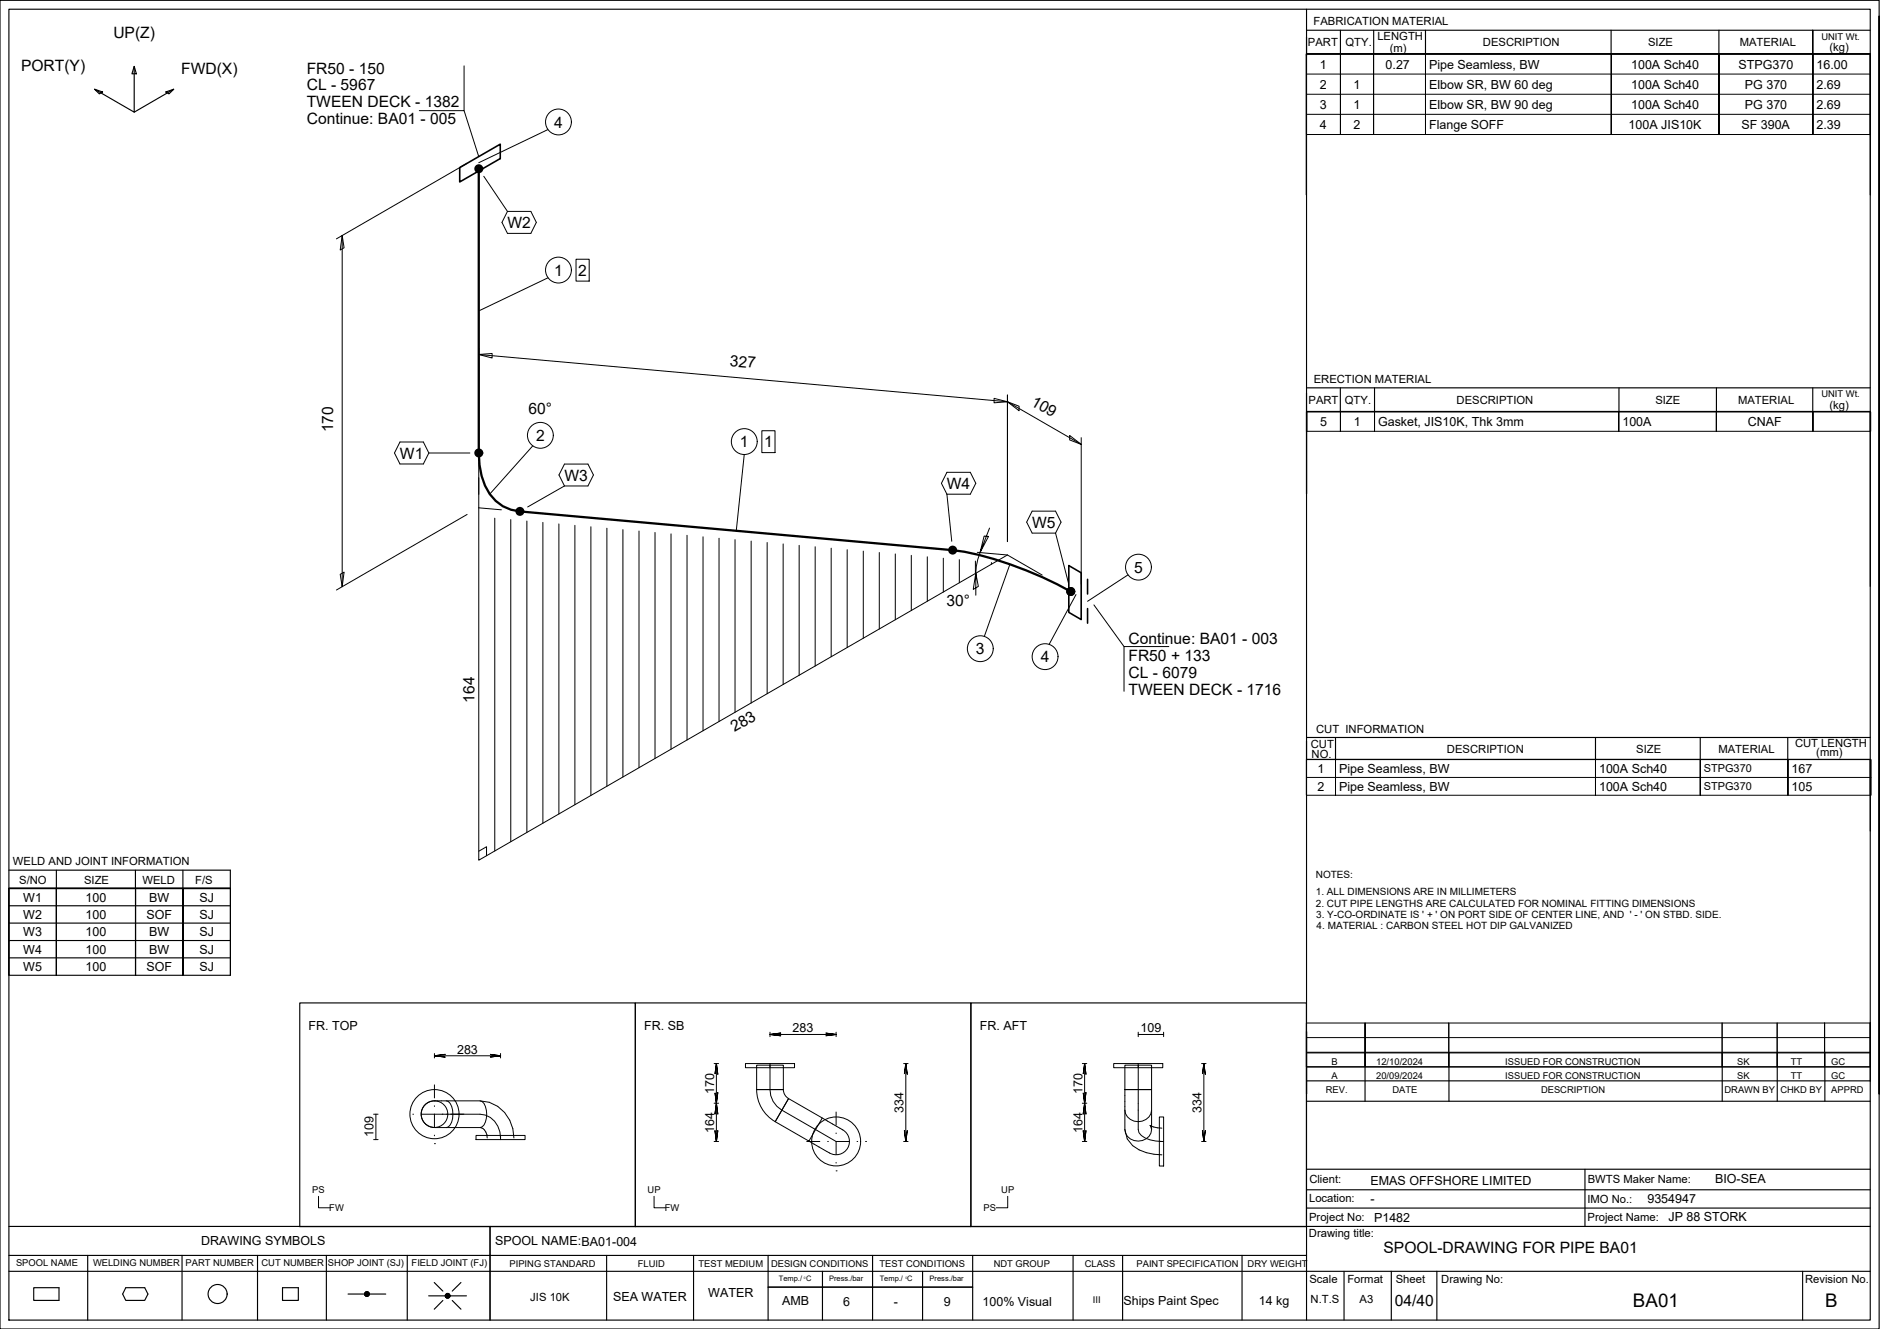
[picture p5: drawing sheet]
<svg xmlns="http://www.w3.org/2000/svg" width="420mm" height="297mm" viewBox="0 0 420 297" stroke-linecap="round" stroke-linejoin="round" font-family="sans-serif">
<g fill="none" stroke="#000" stroke-width=".22">
<path d="M103.7 14.7v10h-10M292 12.1h126v18h-126zM292 16.6h126M292 12.1v18M299.6 12.1v18v-18M307 12.1v18v-18M318.6 12.1v18v-18M360.1 12.1v18v-18M384.2 12.1v18v-18M405.2 12.1v18v-18M418 12.1v18M103.7 24.7l3.3 10.3"/>
<path d="M104.4 36.5l-29.2 16.9M108.1 39.4l5.3 7.9M122.4 29l-15.4 7.4M292 25.6h126M292 21.1h126M76.5 52.6l.4 2.8-.9 .5zM76.5 52.6v78.5M113.4 47.3h5.2l1.3 2.4-1.3 2.5h-5.2l-1.2-2.5zM128.7 57.9h3v4.9h-3zM107 79.2l3-.2v1zM107 77.8v35.7M107 79.2l118.1 10.6"/>
<path d="M122.5 62.1l-15.5 7.4M89.4 98.8h5.2l1.2 2.4-1.2 2.5h-5.2l-1.2-2.5zM119.1 99.7l-9.6 10.7M170.3 96.3h2.9v4.9h-2.9zM222.2 89l2.9 .8-2.9 .2zM225.1 89.8l2.7 1v1zM225.1 89.8l16.5 9.5M225.1 88.3v32.8M239.1 97.3l2.5 2-2.5-1zM241.6 97.8v32.8M292 92.1h126.1v4.3h-126.1zM292.1 92.1v4.3"/>
<path d="M299.6 92.1v4.3v-4.3M307.2 92.1v4.3v-4.3M361.8 92.1v4.3v-4.3M383.6 92.1v4.3v-4.3M405.2 92.1v4.3v-4.3M418 92.1v4.3M95.8 101.2h9.2M104.4 115l-29.2 16.9M107 113.5v78.8l118.1-68.3M107 113.5l5.1 .4M110.6 115.8v74.4M114.2 116.1v72"/>
<path d="M117.8 116.4v69.7M121.3 116.8v67.2M124.9 117.1v64.8M126.2 103.7h5.2l1.2 2.5-1.2 2.4h-5.2l-1.3-2.4zM126.2 108.6l-8.3 4.7M128.5 117.4v62.5M132.1 117.7v60.1M135.6 118.1v57.6M139.2 118.4v55.3M142.8 118.7v52.9M146.4 119v50.5M150 119.3v48.2"/>
<path d="M153.5 119.6v45.8M157.1 120v43.3M166.3 101.6l-1.8 17M211.6 105.6h5.3l1.2 2.4-1.2 2.5h-5.3l-1.2-2.5zM211.6 110.5l1.1 10.5M221.1 118l-2.1 5.5 1.9-3.6-1-.1-.9 3.7a10.6 10.6 0 0 0-.3 7.6l-1.2 .6 .6-3.6v4.9M230.7 114.2h5.2l1.2 2.5-1.2 2.5h-5.2l-1.3-2.5zM235.9 119.2l2.9 11.1M76 128.4l.9-.5-.4 3.2zM160.7 120.3v41M164.3 120.6v38.6M167.9 120.9v36.2"/>
<path d="M171.4 121.2v33.9M175 121.6v31.4M178.6 121.9v29M182.2 122.2v26.7M185.8 122.5v24.3M189.3 122.9v21.8M192.9 123.2v19.4M196.5 123.5v17.1M200.1 123.8v14.7M203.7 124.1v12.3M207.2 124.4v10M210.8 124.8v7.5"/>
<path d="M214.4 125.1v5.1M218 125.4v2.8M218.4 123.5l6.7 .5M221.6 125.7v.4M225.1 124l7.8 4.5M225.7 126.1l-5.7 16.1M240.5 132.9l-6 11.1M244.5 135.2l6.7 9.3M252.1 128.5l-9 5.9M261.2 144.5h-10v10M292 169.8h126.2v7.9h-126.2zM292 169.8v7.9"/>
<path d="M292 173.8h126.2M298.5 169.8v7.9v-7.9M356.6 169.8v7.9v-7.9M380 169.8v7.9v-7.9M399.6 169.8v7.9v-7.9M418 169.8v7.9M107 190.3l1.7-1v2M97.1 236h14.8l-2.4-.3 2.4 .3-2.4 .3 2.4-.3M97.1 236l2.4 .3-2.4-.3 2.4-.3zM97.1 235.5v1M111.9 235.5v1M159.6 237.7h1"/>
<path d="M160.1 237.7l-.3 2.4 .3-2.4 .3 2.4zM160.1 237.7v8.9l.3-2.4-.3 2.4-.3-2.4 .3 2.4M166.6 237.7h11v.9h-11zM169.1 238.1h6v5.4h-6zM172.1 237.7v5.8a5.3 5.3 0 0 0 2.6 4.6l12.2 7M172.1 231.2l2.4-.3-2.4 .3 2.4 .3-2.4-.3h14.8M172.1 230.7v1M184.5 230.9l2.4 .3-2.4 .3 2.4-.3zM186.9 230.7v1M202 237.7h.9M202.4 237.7l-.3 2.4 .3-2.4 .4 2.4zM202.4 237.7v17.4"/>
<path d="M241.9 237.7h1M242.4 237.7v8.9l.3-2.4-.3 2.4-.3-2.4 .3 2.4M242.4 237.7l-.3 2.4 .3-2.4 .3 2.4zM248.9 237.7h11v.9h-11zM251.4 238.1h6v5.4h-6zM254.4 237.7v14.8a3 3 0 0 0 2.6 2.3l2.7 .3M254.4 230.7v1M254.4 231.2h5.7M260.1 230.7v1M268.5 237.7h1M269 237.7l-.3 2.4 .3-2.4 .4 2.4zM269 237.7v17.4"/>
<path d="M292 228.6h126v9.8h-126zM292 228.6v9.8M292 235.2h126M292 231.9h126M305.1 228.6v9.8v-9.8M323.8 228.6v9.8M384.9 228.6v9.8M397.2 228.6v9.8M407.8 228.6v9.8v-9.8M418 228.6v9.8M83.5 249h1M83.5 254.7h1"/>
<path d="M84 249v5.7M92.3 249h.1M94.2 249h13.1a5 5 0 0 1 4.6 5.3M97.1 255.6h.1M97.1 249v3a2.97 2.97 0 0 1-3-3 2.97 2.97 0 0 1 3-3h2.6a2.11 2.11 0 0 1 1.5 2.1 4.3 4.3 0 0 1-1 3.8l-.5 .1h-2.6M97.1 242.5v2.9M97.1 247.1v.2M97.1 253.7v.2M99.7 246h7.6a2.05 2.05 0 0 1 1.4 2.1 4.3 4.3 0 0 1-1 3.8l-.4 .1h-7.6M106.4 253.8h10.9v.9h-10.9zM107.3 252a2.07 2.07 0 0 1 1.6 2.3M107.3 246a8 8 0 0 1 7.6 8.3"/>
<path d="M111.9 253.8v.9M159.6 255.1h1M159.6 246.6h1M160.1 246.6l-.3 2.4 .3-2.4 .3 2.4zM160.1 246.6v8.5l.3-2.4-.3 2.4-.3-2.4 .3 2.4M169.1 243.5a8.3 8.3 0 0 0 4.1 7.2l3-5.2M169.1 243.5h6a2.32 2.32 0 0 0 1.1 2M176.2 245.5l7.6 4.4-3 5.1-7.6-4.3zM180.3 255.1h2.9M180.8 255l4.6 2.7M183.8 249.9l3.9 2.3a3 3 0 0 1 1.9 4.1 3 3 0 0 1-4.2 1.4M185 255.1h.1"/>
<path d="M186.9 255.1h2.9M186.9 248.5v3M186.9 253.2v.2M186.9 255.1v2.9M186.9 259.8v.2M191.5 255.1h.2M193.4 255.1h.1M202 255.1h.9M202.1 252.7l.3 2.4 .4-2.4-.4 2.4zM241.9 255.1h1M241.9 246.6h1M242.4 246.6l-.3 2.4 .3-2.4 .3 2.4z"/>
<path d="M242.4 246.6v8.5l.3-2.4-.3 2.4-.3-2.4 .3 2.4M251.4 252.5a3 3 0 0 0 3 2.5 3 3 0 0 0 3-2.5M251.4 248.1a3 3 0 0 0 3 2.6 3 3 0 0 0 3-2.6M251.4 252.5a5.8 5.8 0 0 0 4.8 5.1l1.7 .4 1.8 .1M257.4 248.1v-4.6h-6v9M257.4 248.1v4.4M259.1 249.6h1v11h-1zM259.1 255.1h1M259.7 252.1a5 5 0 0 1-2.7-.6l.4 1M268.5 255.1h1M268.7 252.7l.3 2.4 .4-2.4-.4 2.4zM71.2 267.4v2.5h2.6"/>
<path d="M146.2 267.4v2.5h2.6M186.9 261.7h.1M225.2 267.4v2.5h-2.5"/>
<circle cx="124.8" cy="27.3" r="2.89"/>
<circle cx="124.8" cy="60.4" r="2.89"/>
<circle cx="120.8" cy="97.3" r="2.89"/>
<circle cx="166.3" cy="98.7" r="2.89"/>
<circle cx="254.4" cy="126.8" r="2.89"/>
<circle cx="219.1" cy="145" r="2.89"/>
<circle cx="233.6" cy="146.8" r="2.89"/>
<circle cx="97.1" cy="249" r="5.5"/>
<circle cx="97.1" cy="249" r="2.97"/>
<circle cx="186.9" cy="255.1" r="5.5"/>
</g>
<g fill="none" stroke="#000" stroke-width=".25">
<path d="M0 .1h420v296.9h-420zM2 2.1h416v292.9h-416zM21.1 19.9l1.8 .7-.7 .4zM30 14.8v10.3l-8.9-5.2M30 14.8l.5 1.7h-1zM38.8 19.9l-8.8 5.2M292 2.1v292.9M292 6.8h126M299.6 6.8v5.3M307 6.8v5.3M318.6 6.8v5.3M360.1 6.8v5.3"/>
<path d="M384.2 6.8v5.3M405.1 6.8v5.3v-5.3M418 12.1h-126v31.5v-31.5h126v31.5M420 3.6v240.9v-240.9M37.1 20.6l1.7-.7-1 1.1zM292 92v18.3v-18.3h126zM292 86.7h126M299.6 86.7v5.3M307.2 86.7v5.3M361.8 86.7v5.3M383.6 86.7v5.3M405.1 86.7v5.2"/>
<path d="M418 92.1v38.9M292 169.7l126 .1v15.9M292 164.8h126M298.5 164.8v4.9M356.6 164.8v4.9M380 164.8v4.9M399.5 164.8v4.9M2 198.6h49.5v19.4h-49.5zM2 198.6v19.4M2 194.5h49.5v4.1h-49.5M12.6 198.6v19.4v-19.4M12.6 194.5v4.1"/>
<path d="M30.3 194.5v4.1M30.3 198.6v19.4v-19.4M40.9 194.5v4.1M40.9 198.6v19.4v-19.4M51.5 198.6h-49.5h49.5M51.5 198.6v19.4M2 214.1h49.5M2 210.2h49.5M2 206.3h49.5M2 202.4h49.5M67 224.2h75v50h-75zM142 224.2h75v50h-75z"/>
<path d="M217 224.2h75v50h-75zM292 230.6v13.9v-13.9M292 238.4h126M292 235.3h126M305.1 235.3v10.8M323.8 235.3v10.8M384.9 235.3v10.8M397.2 235.3v10.8M407.8 235.3v10.8M418 228.5v13.1M292 246.1h126M292 241.6h126"/>
<path d="M2 274.1h416M109.5 274.1v20.9M292 261.3h126M292 270h126M292 265.9h126M354.2 261.3v12.8M2 284.1h416M2 280.6h290M7.5 287.8h5.7v2.8h-5.7zM19.6 280.6v14.4M28.1 287.8h4.2l.8 1.4-.8 1.4h-4.2l-.7-1.4zM40.7 280.6v14.4"/>
<path d="M57.6 280.6v14.4M63.1 287.8h3.6v2.8h-3.6zM72.9 280.6v14.4M77.8 289.2h3.7M81.7 288.8l-.1 .2M81.9 288.7l-.4 .4M82 288.7l-.5 .6M82.1 288.7l-.6 .7M82.2 288.8l-.7 .6M82.3 288.8l-.7 .7M82.3 288.8l-.7 .8M82.4 288.9l-.7 .7"/>
<path d="M82.4 289l-.7 .7M82.5 289l-.7 .7M82.5 289.5l-.3 .2M82.5 289.1l-.6 .6M82.5 289.2l-.5 .5M82.5 289.3l-.4 .4M82.5 289.2h3.7M91 280.6v14.4M95.8 289.6h3.7M97 286.6l2 2M99 290.7l-2 1.9M99.9 289.1l-.3 .3"/>
<path d="M100 289.1l-.5 .5M100.1 289.1l-.6 .6M100.2 289.1l-.7 .7M100.2 289.2l-.6 .6M100.3 289.2l-.7 .7M100.4 289.2l-.7 .8M100.4 289.3l-.7 .7M100.5 289.4l-.7 .7M100.5 289.9l-.1 .1M100.5 289.5l-.6 .6M100.5 289.7l-.4 .4M100.6 289.6h3.6"/>
<path d="M100.6 289.6l-.6 .5M101.1 290.7l1.9 1.9M103 286.6l-1.9 2M135.6 280.6v14.4M155 280.6v14.4M171.7 287.7h45.7M171.7 280.6v14.4M183.8 284.1v10.9M195 280.6v14.4M206.2 284.1v10.9M217.4 280.6v14.4M239.8 280.6v14.4"/>
<path d="M250.9 280.7v14.3M277.6 280.6v14.4M300.4 284.1v10.9M310.9 284.1v10.9M321.1 284.1v10.9M402.9 284.1v10.9"/>
<circle cx="48.6" cy="289.2" r="2.13"/>
<circle cx="82" cy="289.2" r=".54"/>
<circle cx="100" cy="289.6" r=".54"/>
</g>
<path d="M102.7 37.5l9.1-5.3v3.2l-9.1 5.3zM238.9 126.4l2.7 1.6v10.5l-2.7-1.6zM243.1 129.5v3.3M243.1 136v3.3" fill="none" stroke="#000" stroke-width=".36"/>
<g fill="none" stroke="#000" stroke-width=".51">
<path d="M107 37.7v63.5a16.2 16.2 0 0 0 2.5 9.2 8.9 8.9 0 0 0 6.7 3.9l96.7 8.7a78 78 0 0 1 26.4 9.2"/>
<circle cx="107" cy="37.7" r=".75"/>
<circle cx="107" cy="37.7" r=".37"/>
<circle cx="107" cy="101.2" r=".75"/>
<circle cx="107" cy="101.2" r=".37"/>
<circle cx="116.2" cy="114.3" r=".75"/>
<circle cx="116.2" cy="114.3" r=".37"/>
<circle cx="212.9" cy="123" r=".75"/>
<circle cx="212.9" cy="123" r=".37"/>
<circle cx="239.3" cy="132.2" r=".75"/>
<circle cx="239.3" cy="132.2" r=".37"/>
</g>
<path d="M121.7 24.2v6.2M121.7 57.3v6.2M128.5 57.7v5.3M117.7 94.2v6.2M117.9 89.2v4.3M163.2 95.6v6.2M170.1 96.1v5.3M251.3 123.7v6.2M216 141.9v6.2M230.5 143.7v6.2" fill="none" stroke="#fff" stroke-width=".22"/>
<g fill="#fff" stroke="#fff" stroke-width=".22">
<path d="M222.2 141.9l-6.2 6.2h6.2zM216 141.9h6.2l-6.2 6.2z"/>
<path d="M169.4 95.6l-6.2 6.2h6.2zM163.2 95.6h6.2l-6.2 6.2z"/>
<path d="M127.9 57.3l-6.2 6.2h6.2zM121.7 57.3h6.2l-6.2 6.2z"/>
<path d="M127.9 24.2l-6.2 6.2h6.2zM121.7 24.2h6.2l-6.2 6.2z"/>
<path d="M123.9 94.2l-6.2 6.2h6.2zM117.7 94.2h6.2l-6.2 6.2z"/>
<path d="M257.5 123.7l-6.2 6.2h6.2zM251.3 123.7h6.2l-6.2 6.2z"/>
<path d="M236.6 143.7l-6.1 6.2h6.1zM230.5 143.7h6.1l-6.1 6.2z"/>
<path d="M173.4 96.1l-3.3 5.3h3.3zM170.1 96.1h3.3l-3.3 5.3z"/>
<path d="M131.9 57.7l-3.4 5.3h3.4zM128.5 57.7h3.4l-3.4 5.3z"/>
<path d="M117.9 93.5h5.7v-4.3zM117.9 89.2h5.7l-5.7 4.3z"/>
</g>
<g font-size="4.2">
<text x="365" y="292.1">BA01</text>
<text x="407.9" y="292.1">B</text>
</g>
<g font-size="3.5">
<text x="25.3" y="8.5">UP(Z)</text>
<text x="4.7" y="15.8">PORT(Y)</text>
<text x="40.5" y="16.6">FWD(X)</text>
<text x="68.6" y="16.5">FR50 - 150</text>
<text x="68.6" y="24">TWEEN DECK - 1382</text>
<text x="68.6" y="20.2">CL - 5967</text>
<text x="68.6" y="27.7">Continue: BA01 - 005</text>
<text x="123.8" y="28.5">4</text>
<text x="113.4" y="51">W2</text>
<text x="123.8" y="61.6">1</text>
<text x="129.2" y="61.6">2</text>
<text x="163.1" y="81.8" transform="rotate(5 163.1 81.8)">327</text>
<text x="118.1" y="92.6">60°</text>
<text x="230.3" y="90.4" transform="rotate(30 230.3 90.4)">109</text>
<text x="74.5" y="96.7" transform="rotate(-90 74.5 96.7)">170</text>
<text x="119.8" y="98.6">2</text>
<text x="165.4" y="100">1</text>
<text x="170.8" y="100">1</text>
<text x="89.4" y="102.5">W1</text>
<text x="126.2" y="107.4">W3</text>
<text x="211.6" y="109.3">W4</text>
<text x="230.7" y="117.9">W5</text>
<text x="253.4" y="128">5</text>
<text x="211.5" y="135.5">30°</text>
<text x="218.1" y="146.2">3</text>
<text x="232.6" y="148">4</text>
<text x="252.2" y="147.8">FR50 + 133</text>
<text x="252.2" y="144">Continue: BA01 - 003</text>
<text x="252.2" y="151.5">CL - 6079</text>
<text x="252.2" y="155.3">TWEEN DECK - 1716</text>
<text x="106" y="157.1" transform="rotate(-90 106 157.1)">164</text>
<text x="164.2" y="163.7" transform="rotate(-30 164.2 163.7)">283</text>
<text x="309.2" y="280.1">SPOOL-DRAWING FOR PIPE BA01</text>
<text x="311.7" y="291.8">04/40</text>
</g>
<g font-size="2.8">
<text x="295" y="15.3">1</text>
<text x="309.7" y="15.3">0.27</text>
<text x="319.4" y="15.3">Pipe Seamless, BW</text>
<text x="364.5" y="15.3">100A Sch40</text>
<text x="388.6" y="15.3">STPG370</text>
<text x="406" y="15.3">16.00</text>
<text x="295" y="19.8">2</text>
<text x="302.5" y="19.8">1</text>
<text x="319.4" y="19.8">Elbow SR, BW 60 deg</text>
<text x="364.5" y="19.8">100A Sch40</text>
<text x="390" y="19.8">PG 370</text>
<text x="406" y="19.8">2.69</text>
<text x="295" y="24.3">3</text>
<text x="295" y="28.8">4</text>
<text x="302.5" y="24.3">1</text>
<text x="302.5" y="28.8">2</text>
<text x="319.4" y="24.3">Elbow SR, BW 90 deg</text>
<text x="319.4" y="28.8">Flange SOFF</text>
<text x="364" y="28.8">100A JIS10K</text>
<text x="364.5" y="24.3">100A Sch40</text>
<text x="389.2" y="28.8">SF 390A</text>
<text x="390" y="24.3">PG 370</text>
<text x="406" y="24.3">2.69</text>
<text x="406" y="28.8">2.39</text>
<text x="295.1" y="95.2">5</text>
<text x="302.6" y="95.2">1</text>
<text x="308" y="95.2">Gasket, JIS10K, Thk 3mm</text>
<text x="362.6" y="95.2">100A</text>
<text x="390.6" y="95.2">CNAF</text>
<text x="294.4" y="172.7">1</text>
<text x="299.3" y="172.7">Pipe Seamless, BW</text>
<text x="357.4" y="172.7">100A Sch40</text>
<text x="400.4" y="172.7">167</text>
<text x="294.4" y="176.7">2</text>
<text x="299.3" y="176.7">Pipe Seamless, BW</text>
<text x="357.4" y="176.7">100A Sch40</text>
<text x="400.4" y="176.7">105</text>
<text x="5.2" y="201.5">W1</text>
<text x="19.1" y="201.5">100</text>
<text x="33.3" y="201.5">BW</text>
<text x="44.6" y="201.5">SJ</text>
<text x="5.2" y="205.4">W2</text>
<text x="5.2" y="209.3">W3</text>
<text x="19.1" y="205.4">100</text>
<text x="19.1" y="209.3">100</text>
<text x="32.7" y="205.4">SOF</text>
<text x="33.3" y="209.3">BW</text>
<text x="44.6" y="205.4">SJ</text>
<text x="44.6" y="209.3">SJ</text>
<text x="5.2" y="213.2">W4</text>
<text x="19.1" y="213.2">100</text>
<text x="33.3" y="213.2">BW</text>
<text x="44.6" y="213.2">SJ</text>
<text x="5.2" y="217">W5</text>
<text x="19.1" y="217">100</text>
<text x="32.7" y="217">SOF</text>
<text x="44.6" y="217">SJ</text>
<text x="69" y="230.2">FR. TOP</text>
<text x="144" y="230.2">FR. SB</text>
<text x="177.1" y="230.7">283</text>
<text x="219" y="230.2">FR. AFT</text>
<text x="254.9" y="230.7">109</text>
<text x="102.2" y="235.5">283</text>
<text x="159.6" y="244.5" transform="rotate(-90 159.6 244.5)">170</text>
<text x="241.9" y="244.5" transform="rotate(-90 241.9 244.5)">170</text>
<text x="202" y="248.7" transform="rotate(-90 202 248.7)">334</text>
<text x="268.5" y="248.7" transform="rotate(-90 268.5 248.7)">334</text>
<text x="83.5" y="254.2" transform="rotate(-90 83.5 254.2)">109</text>
<text x="159.6" y="253.2" transform="rotate(-90 159.6 253.2)">164</text>
<text x="241.9" y="253.2" transform="rotate(-90 241.9 253.2)">164</text>
<text x="306.3" y="265">EMAS OFFSHORE LIMITED</text>
<text x="306.3" y="268.8">-</text>
<text x="368.2" y="268.9">9354947</text>
<text x="383.3" y="264.4">BIO-SEA</text>
<text x="307.1" y="273.1">P1482</text>
<text x="372.9" y="273">JP 88 STORK</text>
<text x="45" y="278.2">DRAWING SYMBOLS</text>
<text x="110.6" y="278.3">SPOOL NAME:BA01-004</text>
<text x="137" y="290.8">SEA WATER</text>
<text x="158.3" y="290">WATER</text>
<text x="174.8" y="291.7">AMB</text>
<text x="188.5" y="291.9">6</text>
<text x="199.7" y="291.9">-</text>
<text x="210.9" y="291.8">9</text>
<text x="219.6" y="291.9">100% Visual</text>
<text x="251.1" y="291.7">Ships Paint Spec</text>
<text x="281.3" y="291.7">14 kg</text>
</g>
<g font-size="2.5">
<text x="293.6" y="5.7">FABRICATION MATERIAL</text>
<text x="292.3" y="10.3">PART</text>
<text x="300.7" y="10.3">QTY.</text>
<text x="307.8" y="8.9">LENGTH</text>
<text x="310.6" y="11.5">(m)</text>
<text x="331.4" y="10.3">DESCRIPTION</text>
<text x="368.3" y="10.3">SIZE</text>
<text x="388.8" y="10.3">MATERIAL</text>
<text x="408.9" y="11.4">(kg)</text>
<text x="293.6" y="85.7">ERECTION MATERIAL</text>
<text x="292.4" y="90.2">PART</text>
<text x="300.6" y="90.2">QTY.</text>
<text x="325.5" y="90.2">DESCRIPTION</text>
<text x="370" y="90.2">SIZE</text>
<text x="388.4" y="90.2">MATERIAL</text>
<text x="408.9" y="91.3">(kg)</text>
<text x="292.9" y="167.2">CUT</text>
<text x="294.1" y="163.9">CUT INFORMATION</text>
<text x="401.2" y="167">CUT LENGTH</text>
<text x="293.1" y="169.4">NO.</text>
<text x="323.4" y="168.3">DESCRIPTION</text>
<text x="365.7" y="168.3">SIZE</text>
<text x="384" y="168.3">MATERIAL</text>
<text x="405.9" y="169">(mm)</text>
<text x="2.9" y="193.4">WELD AND JOINT INFORMATION</text>
<text x="4.3" y="197.5">S/NO</text>
<text x="18.8" y="197.5">SIZE</text>
<text x="31.9" y="197.5">WELD</text>
<text x="43.6" y="197.5">F/S</text>
<text x="292.6" y="268.6">Location:</text>
<text x="292.6" y="264.5">Client:</text>
<text x="354.8" y="268.9">IMO No.:</text>
<text x="354.9" y="264.3">BWTS Maker Name:</text>
<text x="292.6" y="272.8">Project No:</text>
<text x="354.8" y="272.8">Project Name:</text>
<text x="292.5" y="276.4">Drawing title:</text>
<text x="292.7" y="286.7">Scale</text>
<text x="301.1" y="286.7">Format</text>
<text x="311.9" y="286.7">Sheet</text>
<text x="322.1" y="286.7">Drawing No:</text>
<text x="403.4" y="286.7">Revision No.</text>
<text x="118.5" y="290.8">JIS 10K</text>
<text x="292.9" y="291.3">N.T.S</text>
<text x="303.9" y="291.3">A3</text>
</g>
<g font-size="2.4">
<text x="380.8" y="172.6">STPG370</text>
<text x="380.8" y="176.6">STPG370</text>
</g>
<g font-size="2.2">
<text x="294.1" y="196.3">NOTES:</text>
<text x="294.1" y="200">1. ALL DIMENSIONS ARE IN MILLIMETERS</text>
<text x="294.1" y="202.7">2. CUT PIPE LENGTHS ARE CALCULATED FOR NOMINAL FITTING DIMENSIONS</text>
<text x="294.2" y="205.1">3. Y-CO-ORDINATE IS ' + ' ON PORT SIDE OF CENTER LINE, AND ' - ' ON STBD. SIDE.</text>
<text x="294.3" y="207.7">4. MATERIAL : CARBON STEEL HOT DIP GALVANIZED</text>
</g>
<g font-size="2.1">
<text x="407.1" y="8.9">UNIT Wt.</text>
<text x="407.1" y="88.8">UNIT Wt.</text>
<text x="297.6" y="238.1">B</text>
<text x="307.6" y="238.1">12/10/2024</text>
<text x="336.4" y="238.1">ISSUED FOR CONSTRUCTION</text>
<text x="388.3" y="238.1">SK</text>
<text x="400.2" y="238.1">TT</text>
<text x="409.3" y="238.1">GC</text>
<text x="296.3" y="244.4">REV.</text>
<text x="297.6" y="241.2">A</text>
<text x="307.6" y="241.2">20/09/2024</text>
<text x="311.2" y="244.4">DATE</text>
<text x="336.4" y="241.2">ISSUED FOR CONSTRUCTION</text>
<text x="344.4" y="244.4">DESCRIPTION</text>
<text x="385.4" y="244.4">DRAWN BY</text>
<text x="388.3" y="241.2">SK</text>
<text x="397.9" y="244.4">CHKD BY</text>
<text x="400.2" y="241.2">TT</text>
<text x="409.3" y="244.4">APPRD</text>
<text x="409.3" y="241.2">GC</text>
<text x="69.8" y="266.7">PS</text>
<text x="144.7" y="266.7">UP</text>
<text x="223.8" y="266.7">UP</text>
<text x="73.6" y="270.7">FW</text>
<text x="148.6" y="270.7">FW</text>
<text x="219.8" y="270.7">PS</text>
<text x="3.6" y="283">SPOOL NAME</text>
<text x="20.8" y="282.9">WELDING NUMBER</text>
<text x="41.5" y="282.9">PART NUMBER</text>
<text x="58.4" y="282.9">CUT NUMBER</text>
<text x="73.3" y="282.9">SHOP JOINT (SJ)</text>
<text x="92" y="283">FIELD JOINT (FJ)</text>
<text x="113.9" y="283.1">PIPING STANDARD</text>
<text x="142.6" y="283.1">FLUID</text>
<text x="156.1" y="283.1">TEST MEDIUM</text>
<text x="172.3" y="283.1">DESIGN CONDITIONS</text>
<text x="196.6" y="283.1">TEST CONDITIONS</text>
<text x="222.1" y="283.1">NDT GROUP</text>
<text x="242.4" y="283.1">CLASS</text>
<text x="254" y="283.1">PAINT SPECIFICATION</text>
<text x="278.8" y="283.1">DRY WEIGHT</text>
<text x="244.2" y="291.3">III</text>
</g>
<g font-size="1.7">
<text x="174.1" y="286.4">Temp./ C</text>
<text x="185.3" y="286.4">Press./bar</text>
<text x="196.6" y="286.4">Temp./ C</text>
<text x="207.8" y="286.4">Press./bar</text>
</g>
<g font-size=".7">
<text x="179.7" y="285.8">0</text>
<text x="202.4" y="285.8">0</text>
</g>
</svg>
